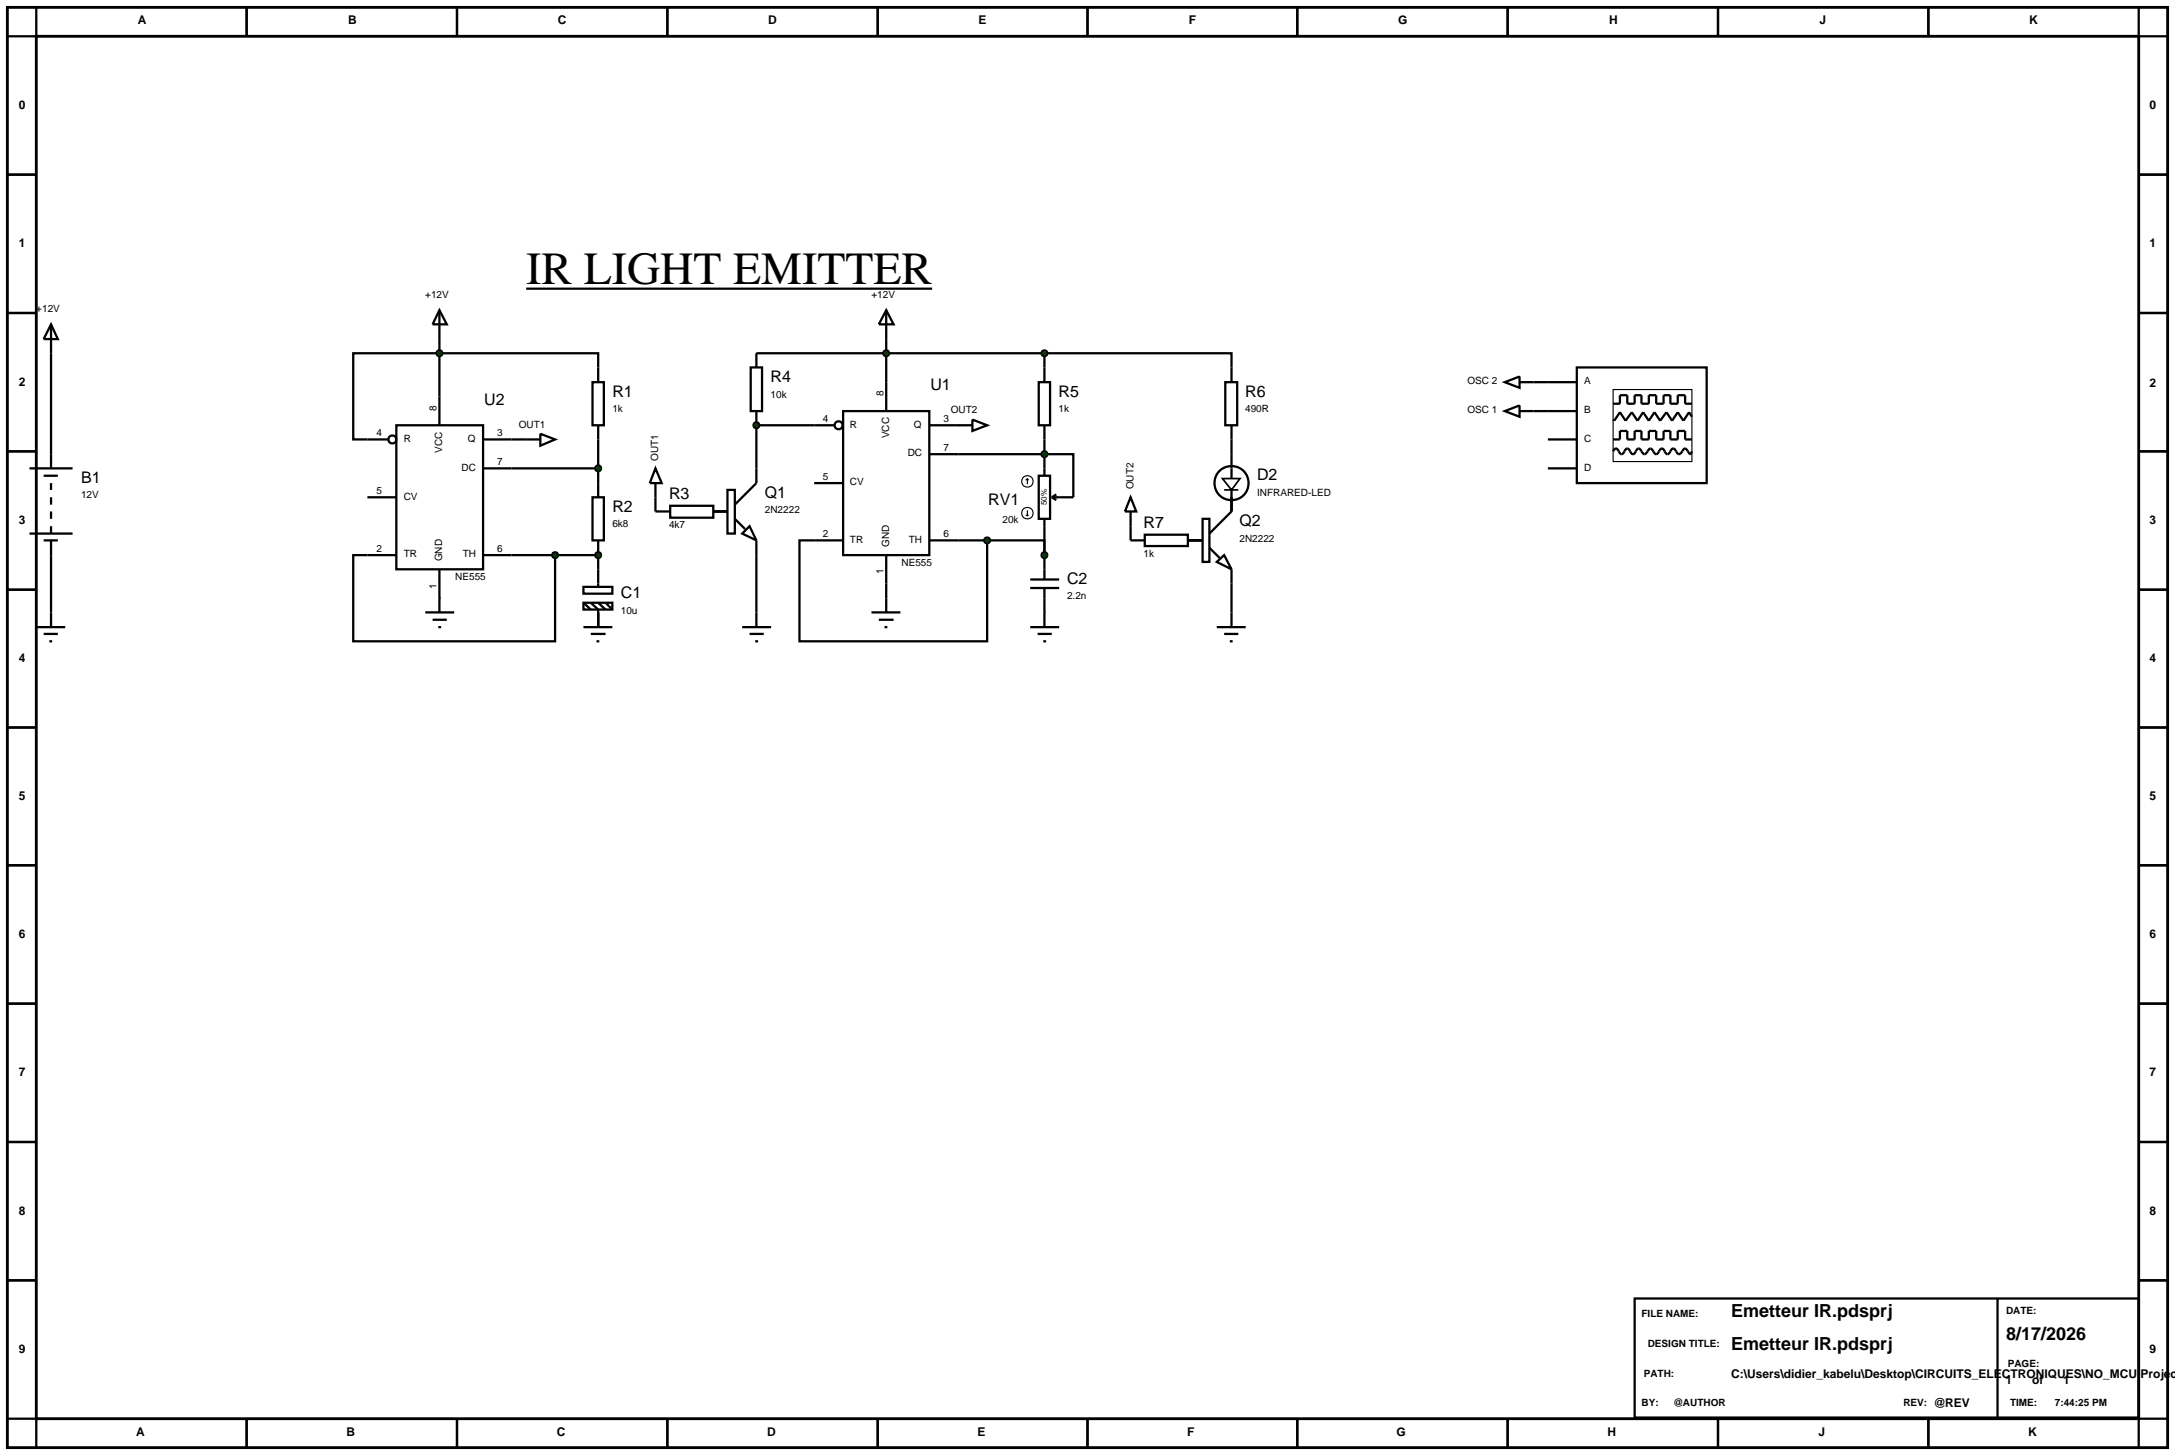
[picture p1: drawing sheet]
<svg xmlns="http://www.w3.org/2000/svg" width="384mm" height="257mm" viewBox="0 0 384 257" stroke-linecap="round" stroke-linejoin="round" font-family="sans-serif">
<path d="M1.3 1.3h381v254h-381zM6.4 6.4h370.8v243.8h-370.8z" fill="none" stroke="#000" stroke-width=".5"/>
<g fill="none" stroke="#000" stroke-width=".4">
<path d="M6.4 1.3v5.1h-5.1M43.5 1.3v5.1M80.6 1.3v5.1M117.7 1.3v5.1M154.8 1.3v5.1M191.8 1.3v5.1M228.8 1.3v5.1M265.9 1.3v5.1M303 1.3v5.1M340.1 1.3v5.1M377.2 1.3v5.1h5.1M1.3 30.8h5.1"/>
<path d="M377.2 30.8h5.1M1.3 55.2h5.1M77.5 59.8v10.1M156.3 59.8v12.7M377.2 55.2h5.1M1.3 79.6h5.1M9 62.3v17.8M90.2 77.5h2.6M105.5 64.8v-2.5h-43.2v15.2h2.5M105.5 77.5v7.7M132.4 64.8h2v7.7h-2zM133.4 72.5v12.7l-3.8 3.8"/>
<path d="M133.4 75h13.7M148.7 72.5h15.2v25.4h-15.2zM163.9 75h5.1M183.2 67.4h2v7.6h-2zM184.2 62.3h33v2.5M184.2 62.3h-50.8v2.5M184.2 62.3v5.1M184.2 75v5.1M217.2 77.5v2.6M270.5 67.4h2.5M270.5 72.5h2.5M377.2 79.6h5.1"/>
<path d="M9 97.9v10.1M64.8 97.9h-2.5v15.2h35.6v-15.2M90.2 97.9h15.3v2.5M90.2 82.6h15.3M115.6 87.7v2.5M125.8 90.2h2.5M128.3 86.4h1.3v7.7h-1.3zM129.6 91.5l1.8 1.8M132.2 92.8l1.2 2.5-2.5-1.2zM133.4 95.3v12.7M143.6 85.2h5.1M148.7 95.3h-7.7v17.8h33.1v-17.8"/>
<path d="M156.3 97.9v7.6M163.9 80.1h20.3M163.9 95.3h10.2M174.1 95.3h10.1v2.6M184.2 80.1h5.1v7.6M184.2 95.3v6.9M199.4 92.8v2.5M209.5 95.3h2.6M217.2 87.7v2.5M1.3 104h5.1M105.5 108v2.6M181.7 103.7h5.1"/>
<path d="M181.7 102.2h5.1M184.2 103.7v4.3M217.2 102.9v5.1M377.2 104h5.1M1.3 128.3h5.1M377.2 128.3h5.1M1.3 152.6h5.1M377.2 152.6h5.1M1.3 177h5.1M377.2 177h5.1M1.3 201.4h5.1M377.2 201.4h5.1"/>
<path d="M1.3 225.8h5.1M288.3 229h88.9v21h-88.9zM352.3 229v21M377.2 225.8h5.1M1.3 250.2h5.1v5.1M43.5 250.2v5.1M80.6 250.2v5.1M117.7 250.2v5.1M154.8 250.2v5.1M191.8 250.2v5.1M228.8 250.2v5.1M265.9 250.2v5.1"/>
<path d="M303 250.2v5.1M340.1 250.2v5.1M382.3 250.2h-5.1v5.1"/>
<circle cx="147.9" cy="75" r=".7"/>
</g>
<path d="M156 61.9l.3-.1-.5 .5zM156.3 61.8l.3 .1 .2 .4zM156.8 62.3l-.2 .4-.3 .1zM155.8 62.3l.5 .5-.4-.2z" fill="#004000" stroke="#000" stroke-width=".4"/>
<path d="M156.3 61.8l.5 .5-.5 .5-.5-.5z" fill="#004000"/>
<g fill="none" stroke="#000" stroke-width=".4">
<path d="M156.3 54.7l1.3 2.5h-2.6zM156.3 54.7v5.1M64.8 77.5h3.6M69.9 75h15.3v25.4h-15.3zM77.5 69.9v5.1M85.2 77.5h5M104.5 67.4h2v7.6h-2zM105.5 64.8v2.6M105.5 75v2.5M169 75h2.5M171.5 74l2.6 1-2.6 1zM265.4 67.4l2.6-1v2z"/>
<path d="M268 67.4h2.5M273 77.5h5.1M273 67.4h5.1M273 72.5h5.1M278.1 64.8h22.9v20.4h-22.9zM284.5 79.6l.2-.4 .3-.1 .3 .1 .4 .8 .3 .1 .3-.1 .4-.8 .3-.1 .3 .1 .4 .8 .3 .1 .3-.1 .4-.8 .3-.1 .3 .1 .2 .4a.55 .55 0 0 0 .8 .4l.5-.8 .3-.1 .7 .9 .3 .1 .3-.1 .4-.8 .3-.1 .3 .1 .4 .8 .3 .1 .3-.1 .4-.8 .3-.1 .3 .1 .2 .4a.55 .55 0 0 0 .8 .4l.5-.8 .3-.1 .7 .9 .3 .1 .2-.5M284.5 71.2h1.2v-1.5h1.3v1.5h1.3v-1.5h1.2v1.5h1.3v-1.5h1.3v1.5h1.3v-1.5h1.2v1.5h1.3v-1.5h1.3v1.5h1.2M284.5 77.5h1.2v-1.5h1.3v1.5h1.3v-1.5h1.2v1.5h1.3v-1.5h1.3v1.5h1.3v-1.5h1.2v1.5h1.3v-1.5h1.3v1.5h1.2M298.4 73.5l-.5-.8-1 1.5-1-1.5-1 1.5-1-1.5-1.1 1.5-1-1.5-1 1.5-1-1.5-1 1.5-1-1.5-1.1 1.5-1-1.5-1 1.5-.2-.2M64.8 97.9h5.1M64.8 87.7h5.1M85.2 82.6h5"/>
<path d="M85.2 97.9h5M104.5 87.7h2v7.6h-2zM105.5 85.2v2.5M105.5 95.3v2.6M115.6 82.6l1.1 2.6h-2.1zM115.6 90.2h2.6M115.6 85.2v2.5M118.2 89.2h7.6v2.1h-7.6zM125.8 90.2h2.5M273 82.6h5.1M77.5 100.4v5.1M130.9 110.6h5.1"/>
<path d="M132.2 111.8h2.5M133.2 113.1h.5M133.4 108v2.6M153.7 108h5.1M155 109.3h2.6M156 110.6h.5M156.3 105.5v2.5"/>
<circle cx="69.2" cy="77.5" r=".7"/>
</g>
<path d="M284.5 68.7h13.9v12.7h-13.9z" fill="none" stroke="#000" stroke-width=".2"/>
<path d="M77.2 61.9l.3-.1-.5 .5zM77.5 61.8l.4 .2 .1 .3zM78 62.3l-.1 .3-.4 .2zM77 62.3l.5 .5-.4-.2z" fill="#004000" stroke="#000" stroke-width=".4"/>
<path d="M77.5 61.8l.5 .5-.5 .5-.5-.5z" fill="#004000"/>
<path d="M75 108h5.1M76.3 109.3h2.5M77.3 110.6h.5M77.5 105.5v2.5" fill="none" stroke="#000" stroke-width=".4"/>
<path d="M97.5 97.6l.4-.2-.5 .5zM97.9 97.4l.4 .2 .1 .3zM98.4 97.9l-.1 .3-.4 .2zM97.4 97.9l.5 .5-.3-.1z" fill="#004000" stroke="#000" stroke-width=".4"/>
<path d="M97.4 97.9l.5-.5 .5 .5-.5 .5z" fill="#004000"/>
<g fill="none" stroke="#000" stroke-width=".4">
<path d="M77.5 54.7l1.3 2.5h-2.5zM77.5 54.7v5.1M92.8 77.5h2.5M95.3 76.5l2.6 1-2.6 1.1zM102.9 103.5h5.1v1.2h-5.1zM102.9 106.3h5.1v1.2h-5.1zM102.9 110.6h5.1M102.9 106.3l1.3 1.2M104.2 106.3l1.3 1.2v3.1M104.2 111.8h2.6M105.2 113.1h.5M105.5 100.4v3.1"/>
<path d="M105.5 106.3l1.3 1.2M106.8 106.3l1.2 1.2"/>
</g>
<path d="M105.2 97.5l.3-.1-.5 .5zM105.5 97.4l.3 .1 .2 .4zM106 97.9l-.2 .4-.3 .1zM105 97.9l.5 .5-.4-.2z" fill="#004000" stroke="#000" stroke-width=".4"/>
<path d="M105.5 97.4l.5 .5-.5 .5-.5-.5z" fill="#004000"/>
<path d="M183.2 83.9h2v7.6h-2zM184.2 80.1v3.8M184.2 91.5v3.8M185.5 87.7l.8 .5M185.5 87.7h3.8M186.3 87.2l-.8 .5" fill="none" stroke="#000" stroke-width=".4"/>
<g fill="none" stroke="#000" stroke-width=".2">
<path d="M180.9 90.8l.3 .2M181.2 84.4l-.3 .3M181.2 84.4l.2 .3M181.2 84.4v1M181.2 90v1M181.4 90.8l-.2 .2"/>
<circle cx="181.2" cy="84.9" r="1.01"/>
<circle cx="181.2" cy="90.5" r="1.01"/>
</g>
<g fill="#004000" stroke="#000" stroke-width=".4">
<path d="M183.8 79.8l.4-.2-.5 .5zM184.2 79.6l.4 .2 .1 .3zM184.2 80.6l.5-.5-.1 .3zM183.7 80.1l.5 .5-.3-.1z"/>
<path d="M183.8 97.6l.4-.2-.5 .5zM184.2 97.4l.4 .2 .1 .3zM184.7 97.9l-.1 .3-.4 .2zM183.7 97.9l.5 .5-.3-.1z"/>
<path d="M133 74.7l.4-.2-.5 .5zM133.4 74.5l.3 .1 .2 .4zM133.9 75l-.1 .3-.4 .2zM132.9 75l.5 .5-.3-.1z"/>
</g>
<g fill="#004000">
<path d="M183.7 80.1l.5-.5 .5 .5-.5 .5z"/>
<path d="M183.7 97.9l.5-.5 .5 .5-.5 .5z"/>
<path d="M132.9 75l.5-.5 .5 .5-.5 .5z"/>
</g>
<path d="M181.7 110.6h5.1M183 111.8h2.5M184 113.1h.5M184.2 108v2.6" fill="none" stroke="#000" stroke-width=".4"/>
<path d="M173.7 95l.4-.2-.5 .5zM174.1 94.8l.4 .2 .1 .3zM174.6 95.3l-.1 .3-.4 .2zM173.6 95.3l.5 .5-.3-.1z" fill="#004000" stroke="#000" stroke-width=".4"/>
<path d="M173.6 95.3l.5-.5 .5 .5-.5 .5z" fill="#004000"/>
<g fill="none" stroke="#000" stroke-width=".4">
<path d="M9 57.2l1.2 2.6h-2.5zM9 57.2v5.1M265.4 72.5l2.6-1v2zM268 72.5h2.5M5.2 82.6h7.6M5.2 94.1h7.6M7.7 83.9h2.5M7.7 95.3h2.5M9 80.1v2.5M9 85.2v1.2M9 87.7v1.3M9 90.2v1.3"/>
<path d="M9 92.8v1.3M9 95.3v2.6M6.4 110.6h5.1M7.7 111.8h2.5M8.7 113.1h.5M9 108v2.6"/>
</g>
<path d="M105.2 82.2l.3-.1-.5 .5zM105.5 82.1l.3 .1 .2 .4zM106 82.6l-.2 .4-.3 .1zM105 82.6l.5 .5-.4-.2z" fill="#004000" stroke="#000" stroke-width=".4"/>
<path d="M105.5 82.1l.5 .5-.5 .5-.5-.5z" fill="#004000"/>
<g fill="none" stroke="#000" stroke-width=".4">
<path d="M92.8 50.9h71.6M216.1 67.4h2.1v7.6h-2.1zM217.2 64.8v2.6M217.2 75v2.5M199.4 87.7l1 2.5h-2zM199.4 95.3h2.5M199.4 90.2v2.6M201.9 94.3h7.6v2h-7.6zM209.5 95.3h2.6M212.1 91.5h1.2v7.6h-1.2zM213.3 96.6l1.8 1.8M214.6 99.1l1.3-1.2 1.3 2.5z"/>
<path d="M217.2 86.4v3.8l-3.9 3.9M217.2 80.1v4.3M214.6 110.6h5.1M215.9 111.8h2.5M216.9 113.1h.5M217.2 100.4v2.5M217.2 108v2.6"/>
<circle cx="217.2" cy="85.2" r="3"/>
</g>
<path d="M215.6 84.4h3.1l-1.5 2zM215.9 86.4h2.5" fill="none" stroke="#000" stroke-width=".3"/>
<path d="M183.8 62l.4-.2-.5 .5zM184.2 61.8l.4 .2 .1 .3zM184.7 62.3l-.1 .3-.4 .2zM183.7 62.3l.5 .5-.3-.1z" fill="#004000" stroke="#000" stroke-width=".4"/>
<path d="M183.7 62.3l.5-.5 .5 .5-.5 .5z" fill="#004000"/>
<text font-size="8.1" x="92.8" y="50">IR LIGHT EMITTER</text>
<g font-size="3.2">
<text x="305.3" y="232.3">Emetteur IR.pdsprj</text>
<text x="305.3" y="238.1">Emetteur IR.pdsprj</text>
<text x="353.8" y="236.3">8/17/2026</text>
</g>
<g font-size="2.8">
<text x="85.4" y="71.4">U2</text>
<text x="108" y="70">R1</text>
<text x="135.9" y="67.4">R4</text>
<text x="164.1" y="68.8">U1</text>
<text x="186.7" y="70">R5</text>
<text x="219.6" y="70">R6</text>
<text x="14.3" y="85.2">B1</text>
<text x="118" y="88.1">R3</text>
<text x="134.9" y="87.8">Q1</text>
<text x="174.3" y="89.1">RV1</text>
<text x="221.7" y="84.7">D2</text>
<text x="108" y="90.3">R2</text>
<text x="201.7" y="93.2">R7</text>
<text x="218.6" y="92.8">Q2</text>
<text x="109.5" y="105.5">C1</text>
<text x="188.2" y="103">C2</text>
</g>
<g font-size="2.1">
<text x="24.3" y="4.2">A</text>
<text x="61.4" y="4.2">B</text>
<text x="98.4" y="4.2">C</text>
<text x="135.5" y="4.2">D</text>
<text x="172.6" y="4.2">E</text>
<text x="209.7" y="4.2">F</text>
<text x="246.6" y="4.2">G</text>
<text x="283.8" y="4.2">H</text>
<text x="320.9" y="4.2">J</text>
<text x="357.9" y="4.2">K</text>
<text x="3.3" y="19.2">0</text>
<text x="379.1" y="19.2">0</text>
<text x="3.3" y="43.6">1</text>
<text x="379.1" y="43.6">1</text>
<text x="3.3" y="68">2</text>
<text x="379.1" y="68.2">2</text>
<text x="3.3" y="92.4">3</text>
<text x="379.1" y="92.4">3</text>
<text x="3.3" y="116.8">4</text>
<text x="379.1" y="116.8">4</text>
<text x="3.3" y="141">5</text>
<text x="379.1" y="141">5</text>
<text x="3.3" y="165.4">6</text>
<text x="379.1" y="165.4">6</text>
<text x="3.3" y="189.8">7</text>
<text x="379.1" y="189.8">7</text>
<text x="3.3" y="214.2">8</text>
<text x="379.1" y="214.2">8</text>
<text x="3.3" y="238.6">9</text>
<text x="379.1" y="238.6">9</text>
<text x="305.3" y="243">C:\Users\didier_kabelu\Desktop\CIRCUITS_ELECTRONIQUES\NO_MCU Project</text>
<text x="353.7" y="244">1</text>
<text x="358.4" y="244">of</text>
<text x="363.9" y="244">1</text>
<text x="341" y="248.1">@REV</text>
<text x="24" y="253.3">A</text>
<text x="61.1" y="253.3">B</text>
<text x="98.2" y="253.3">C</text>
<text x="135.3" y="253.3">D</text>
<text x="172.4" y="253.3">E</text>
<text x="209.4" y="253.3">F</text>
<text x="246.3" y="253.3">G</text>
<text x="283.5" y="253.3">H</text>
<text x="320.7" y="253.3">J</text>
<text x="357.7" y="253.3">K</text>
</g>
<g font-size="1.8">
<text x="75" y="52.5">+12V</text>
<text x="153.7" y="52.5">+12V</text>
<text x="6.4" y="55.1">+12V</text>
<text x="135.9" y="70.2">10k</text>
<text x="155.8" y="69.8" transform="rotate(-90 155.8 69.8)">8</text>
<text x="258.8" y="67.8">OSC 2</text>
<text x="279.4" y="67.8">A</text>
<text x="66.4" y="76.9">4</text>
<text x="71.2" y="77.9">R</text>
<text x="77" y="72.4" transform="rotate(-90 77 72.4)">8</text>
<text x="82.5" y="77.9">Q</text>
<text x="87.7" y="76.9">3</text>
<text x="91.5" y="75.4">OUT1</text>
<text x="108" y="72.7">1k</text>
<text x="145.1" y="74.4">4</text>
<text x="149.9" y="75.4">R</text>
<text x="156.8" y="77.3" transform="rotate(-90 156.8 77.3)">VCC</text>
<text x="161.2" y="75.4">Q</text>
<text x="166.4" y="74.4">3</text>
<text x="167.7" y="72.9">OUT2</text>
<text x="186.7" y="72.7">1k</text>
<text x="219.6" y="72.7">490R</text>
<text x="258.8" y="72.9">OSC 1</text>
<text x="279.4" y="72.9">B</text>
<text x="279.4" y="77.9">C</text>
<text x="78" y="79.9" transform="rotate(-90 78 79.9)">VCC</text>
<text x="81.4" y="83">DC</text>
<text x="87.7" y="82">7</text>
<text x="116.1" y="81.3" transform="rotate(-90 116.1 81.3)">OUT1</text>
<text x="160.1" y="80.5">DC</text>
<text x="166.4" y="79.5">7</text>
<text x="279.4" y="83">D</text>
<text x="14.3" y="87.9">12V</text>
<text x="66.4" y="87.1">5</text>
<text x="71.2" y="88.1">CV</text>
<text x="145.1" y="84.6">5</text>
<text x="149.9" y="85.6">CV</text>
<text x="199.9" y="86.3" transform="rotate(-90 199.9 86.3)">OUT2</text>
<text x="221.7" y="87.4">INFRARED-LED</text>
<text x="108" y="93">6k8</text>
<text x="118" y="93.2">4k7</text>
<text x="134.9" y="90.5">2N2222</text>
<text x="145.1" y="94.7">2</text>
<text x="149.9" y="95.7">TR</text>
<text x="160.3" y="95.7">TH</text>
<text x="166.4" y="94.7">6</text>
<text x="176.8" y="92.2">20k</text>
<text x="218.6" y="95.6">2N2222</text>
<text x="66.4" y="97.3">2</text>
<text x="71.2" y="98.3">TR</text>
<text x="78" y="99" transform="rotate(-90 78 99)">GND</text>
<text x="81.6" y="98.3">TH</text>
<text x="87.7" y="97.3">6</text>
<text x="155.8" y="101.3" transform="rotate(-90 155.8 101.3)">1</text>
<text x="156.8" y="96.5" transform="rotate(-90 156.8 96.5)">GND</text>
<text x="159" y="99.8">NE555</text>
<text x="201.7" y="98.2">1k</text>
<text x="77" y="103.8" transform="rotate(-90 77 103.8)">1</text>
<text x="80.3" y="102.3">NE555</text>
<text x="188.2" y="105.7">2.2n</text>
<text x="109.5" y="108.3">10u</text>
<text x="289.5" y="232.2">FILE NAME:</text>
<text x="353.8" y="231.7">DATE:</text>
<text x="290.6" y="237.5">DESIGN TITLE:</text>
<text x="289.9" y="242.8">PATH:</text>
<text x="354.1" y="241.1">PAGE:</text>
<text x="289.5" y="247.9">BY:</text>
<text x="295.1" y="247.9">@AUTHOR</text>
<text x="335.7" y="247.9">REV:</text>
<text x="354.5" y="247.9">TIME:</text>
<text x="362.4" y="247.9">7:44:25 PM</text>
</g>
<text font-size="1.4" x="184.6" y="89.1" transform="rotate(-90 184.6 89.1)">50%</text>
</svg>
